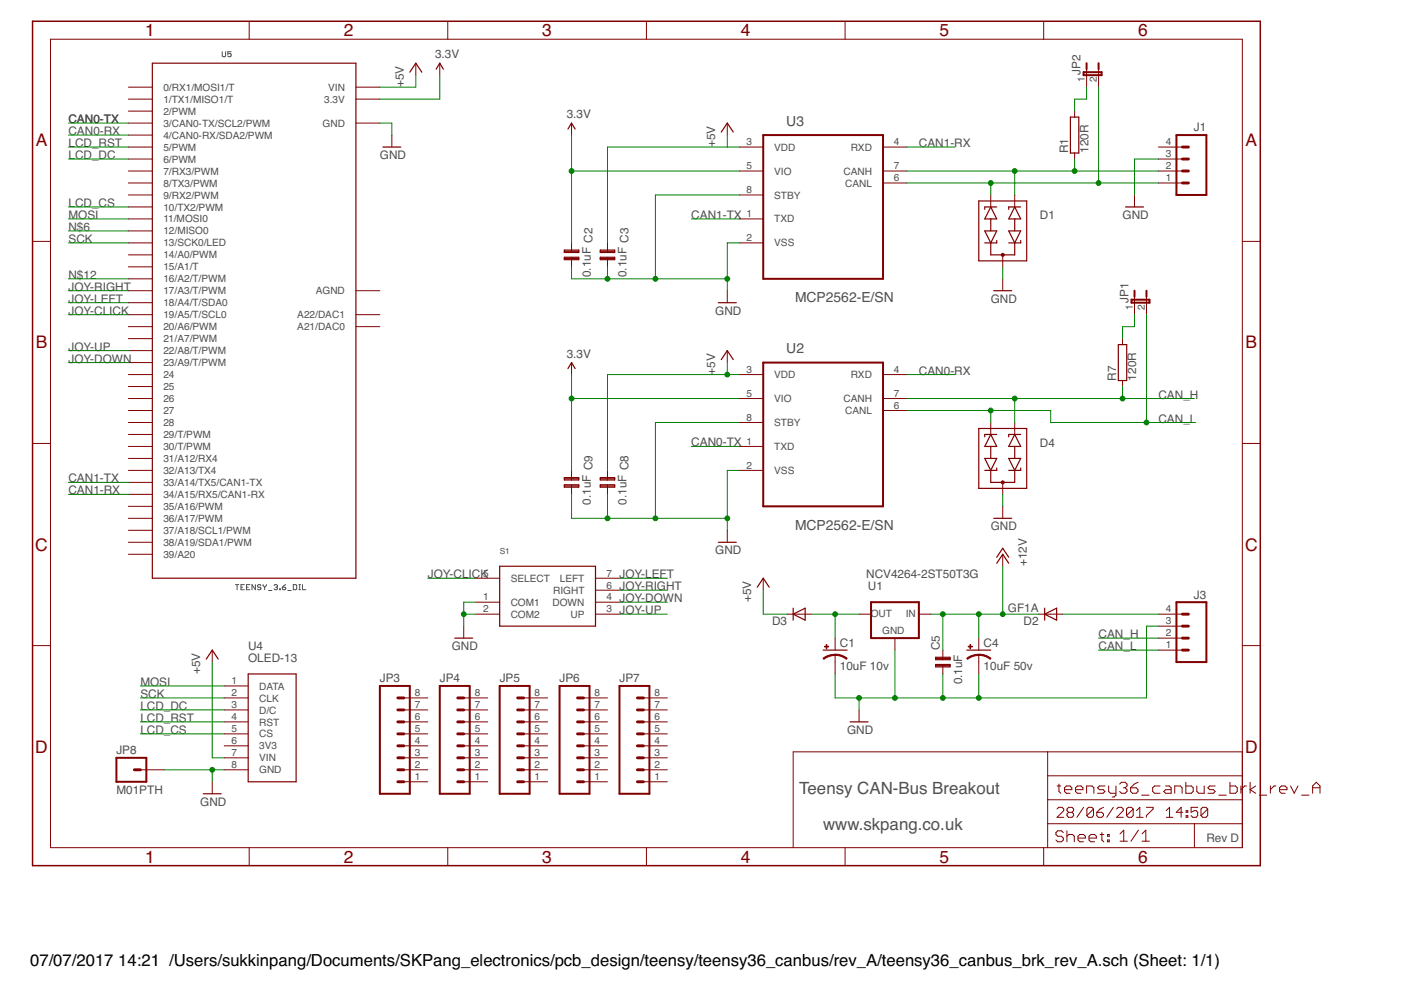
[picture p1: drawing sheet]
<svg xmlns="http://www.w3.org/2000/svg" width="297mm" height="210mm" viewBox="0 0 297 210" stroke-linecap="round" stroke-linejoin="round" font-family="sans-serif">
<g fill="none" stroke="#505050" stroke-width=".21">
<path d="M47.1 11v.9l.2 .1h.4l.1-.1v-.9M49 11h-.7v.5l.4-.2 .3 .2v.4l-.2 .1h-.3l-.2-.1M49.9 124h.7M50.3 124v1M51.1 124.5h.3M51.8 124h-.7v1h.7M52.3 124.5h.3M53 124h-.7v1h.7M54.1 124v1l-.7-1v1M55.3 124.1l-.2-.1h-.3l-.2 .3 .2 .2h.3l.2 .4-.2 .1-.5-.1M55.8 124l.3 .5M56.1 124.5v.5"/>
<path d="M56.5 124l-.4 .5M56.9 125.2h.7M58.1 124.1l.2-.1h.3l.2 .1-.2 .4M58.5 124.5h.1M58.6 124.5l.2 .2-.2 .3-.5-.1M59.3 124.9h.2v.1h-.2zM59.9 124.5h.5l.2 .4-.6 .1-.1-.1zM60.6 124l-.7 .5M61 125.2h.7M62.2 124h.5l.2 .1v.8l-.2 .1h-.5zM63.4 124h.3M63.4 125h.3"/>
<path d="M63.5 124v1M64.1 124v1h.8"/>
</g>
<g fill="none" stroke="#800000" stroke-width=".21">
<path d="M10.7 8.3h252.7v171.4h-252.7zM27.2 18.5h5.1M52.8 4.5v3.8M75.5 18.5h5M88.2 13.4v2.5M93.2 13.4v2.5M94.9 4.5v3.8M137.1 4.5v3.8M179.2 4.5v3.8M221.3 4.5v3.8M230.4 14.7v3.8M232.9 14.7v3.8"/>
<path d="M27.2 38.8h5.1M27.2 36.3h5.1M27.2 33.7h5.1M27.2 31.2h5.1M27.2 28.6h5.1M27.2 26.1h5.1M27.2 23.6h5.1M27.2 21h5.1M75.5 26.1h5M75.5 21h5M83.1 28.6v2.6M121.2 26.1v2.5"/>
<path d="M154.2 26.1v2.5M156.7 36.3h5.1M156.7 31.2h5.1M187.2 38.8h5.1M187.2 36.3h5.1M187.2 31.2h5.1M227.8 23.6v1.2M227.8 32.4v1.3M245.6 38.8h5.1M245.6 36.3h5.1M245.6 33.7h5.1M245.6 31.2h5.1"/>
<path d="M6.9 51.2h3.8M27.2 49h5.1M27.2 46.4h5.1M27.2 43.9h5.1M27.2 41.3h5.1M27.2 59.1h5.1M27.2 56.6h5.1M27.2 54h5.1M27.2 51.5h5.1M121.2 51.5v2M121.2 54.5v2.1M128.8 51.5v2"/>
<path d="M128.8 54.5v2.1M156.7 46.4h5.1M156.7 41.3h5.1M156.7 51.5h5.1M210.1 41.3v2.6M212.6 54v2.6M212.6 59.1v2.5M215.1 41.3v2.6M240.5 41.3v2.6M263.4 51.2h3.8M27.2 61.6h5.1M27.2 76.9h5.1"/>
<path d="M27.2 74.3h5.1M27.2 71.8h5.1M27.2 69.3h5.1M27.2 66.7h5.1M27.2 64.2h5.1M27.2 79.4h5.1M75.5 61.6h5M75.5 69.3h5M75.5 66.7h5M121.2 76.9v2.5M154.2 61.6v2.6M154.2 74.3v2.6"/>
<path d="M156.7 79.4h5.1M187.2 79.4h5.1M238 71.8v1.3M240.5 62.9v3.8M243.1 62.9v3.8M6.9 94h3.8M27.2 82h5.1M27.2 84.5h5.1M27.2 87h5.1M27.2 89.6h5.1M27.2 92.1h5.1M27.2 94.7h5.1"/>
<path d="M27.2 97.2h5.1M27.2 99.7h5.1M121.2 99.7v2.1M128.8 99.7v2.1M156.7 84.5h5.1M156.7 89.6h5.1M156.7 94.7h5.1M156.7 99.7h5.1M187.2 84.5h5.1M187.2 87h5.1M210.1 89.6v2.5M215.1 89.6v2.5"/>
<path d="M238 80.7v1.3M263.4 94h3.8M27.2 102.3h5.1M27.2 104.8h5.1M27.2 107.4h5.1M27.2 109.9h5.1M27.2 112.4h5.1M27.2 115h5.1M27.2 117.5h5.1M121.2 102.8v2M128.8 102.8v2M154.2 112.4v2.6"/>
<path d="M212.6 102.3v2.5M212.6 107.4v2.5M212.6 117.5v2.6M6.9 136.9h3.8M45 137.8v2.6M98.3 132.8v2.5M100.9 130.2h5M100.9 127.7h5M100.9 122.6h5M126.3 130.2h5M126.3 127.7h5M126.3 122.6h5"/>
<path d="M126.3 125.1h5M161.8 122.6v2.5M166.9 130.2h5.1M177.1 135.3v2.5M177.1 138.9v4M182.1 130.2h2.6M189.7 135.3v2.5M194.8 130.2h2.6M199.9 137.8v2.1M207.5 135.3v2.5M207.5 138.9v4M220.2 130.2h5.1"/>
<path d="M245.6 130.2h5.1M245.6 137.8h5.1M245.6 135.3h5.1M245.6 132.8h5.1M263.4 136.9h3.8M47.5 145.4h5.1M47.5 148h5.1M47.5 150.5h5.1M47.5 153.1h5.1M47.5 155.6h5.1M47.5 158.1h5.1M85.6 148h5.1"/>
<path d="M85.6 150.5h5.1M85.6 153.1h5.1M85.6 155.6h5.1M85.6 158.1h5.1M98.3 148h5.1M98.3 150.5h5.1M98.3 153.1h5.1M98.3 155.6h5.1M98.3 158.1h5.1M111 148h5.1M111 150.5h5.1M111 153.1h5.1"/>
<path d="M111 155.6h5.1M111 158.1h5.1M123.7 148h5.1M123.7 150.5h5.1M123.7 153.1h5.1M123.7 155.6h5.1M123.7 158.1h5.1M136.4 148h5.1M136.4 150.5h5.1M136.4 153.1h5.1M136.4 155.6h5.1M136.4 158.1h5.1"/>
<path d="M182.1 150.5v2.6M199.9 140.9v2M222.1 159.4v20.3M263.4 159.4h-95.2v20.3M29.8 163.2h5M45 165.8v2.5M47.5 160.7h5.1M47.5 163.2h5.1M52.8 179.7v3.8M85.6 160.7h5.1M85.6 163.2h5.1M85.6 165.8h5.1"/>
<path d="M94.9 179.7v3.8M98.3 160.7h5.1M98.3 163.2h5.1M98.3 165.8h5.1M111 160.7h5.1M111 163.2h5.1M111 165.8h5.1M123.7 160.7h5.1M123.7 163.2h5.1M123.7 165.8h5.1M136.4 160.7h5.1M136.4 163.2h5.1"/>
<path d="M136.4 165.8h5.1M137.1 179.7v3.8M179.2 179.7v3.8M221.3 179.7v3.8M222.1 174.6h41.3M222.1 169.6h41.3M222.1 164.5h41.3M224.1 171.5l.4-.3h.7l.3 .3v.4l-1.4 1.4h1.4M224.1 166.6h.8M224.5 166.2v1.6l.4 .4M225.4 176.5l-.4-.4h-.7l-.4 .4v.4l.4 .4h.7l.4 .4v.4l-.4 .4h-.7l-.4-.4M225.7 167.4h1.5v-.4l-.3-.4h-.8l-.4 .4v.8l.4 .4h.8"/>
<path d="M226.2 176.1v2.4M226.2 177.3l.4-.4h.8l.4 .4v1.2M226.6 172.2l-.4 .4v.3l.4 .4h.7l.3-.4v-.3l-.3-.4M226.6 172.2l-.4-.3v-.4l.4-.3h.7l.3 .3v.4l-.3 .3M226.6 172.2h.7M228 167.4h1.6v-.4l-.4-.4h-.8l-.4 .4v.8l.4 .4h.8M228.6 177.7h1.5v-.4l-.4-.4h-.8l-.3 .4v.8l.3 .4h.8M229.7 171.2l-1.4 2.1M230.4 168.2v-1.6h1.1l.4 .4v1.2M230.9 177.7h1.6v-.4l-.4-.4h-.8l-.4 .4v.8l.4 .4h.8M231.8 171.5v1.4l-.3 .4h-.7l-.4-.4M231.8 171.5l-.3-.3h-.7l-.4 .3v1.4"/>
<path d="M231.8 171.5l-1.4 1.4M232.5 172.2h1.1l.4 .4v.3l-.4 .4h-.7l-.4-.4zM233.2 176.9h.8M233.6 176.5v1.6l.4 .4M234 171.2l-.8 .3-.7 .7M234.3 166.6h-1.2l-.4 .4 .4 .4h.8l.4 .4-.4 .4h-1.2M234.8 176.9h.4v.4h-.4zM234.8 178.1h.4v.4h-.4zM235.1 166.6v1.2l.3 .4h1.2M236.1 171.2l-1.4 2.1M236.6 166.6v2l-.4 .4h-.4M236.7 171.5l.4-.3h.7l.3 .3v.4l-1.4 1.4h1.4"/>
<path d="M237.4 166.2l.4-.3h.7l.5 .3v.4l-.5 .4M237.5 176.8l.8-.8v2.4M237.5 178.4h1.5M238.2 167h.3M238.5 167l.5 .4v.4l-.5 .4h-.7l-.4-.4M239.7 167h1.2l.4 .4v.4l-.4 .4h-.8l-.4-.4zM240.3 171.5v1.4l-.4 .4h-.7l-.4-.4M240.3 171.5l-.4-.3h-.7l-.4 .3v1.4M240.3 171.5l-1.5 1.4M241 173.3h1.4M241 171.9l.7-.7v2.1M241.3 165.9l-.8 .3-.8 .8"/>
<path d="M241.4 176l-1.6 2.4M242.1 168.6h1.5M242.1 178.4h1.6M242.1 176.8l.8-.8v2.4M243.1 171.2h1.4v.3l-1.4 1.4v.4M246 166.6h-1.2l-.4 .4v.8l.4 .4h1.2M247.1 166.6h.8l.4 .4v1.2h-1.2l-.4-.4 .4-.4h1.2M247.3 173.3h1.4M247.3 171.9l.7-.7v2.1M249.1 168.2v-1.6h1.2l.3 .4v1.2M250.8 172.2h-1.4l1-1v2.1M251.4 165.9v2.3h1.2l.4-.4v-.8l-.4-.4h-1.2"/>
<path d="M251.5 172.9h.3v.4h-.3zM251.5 171.9h.3v.3h-.3zM253.2 174.6v5.1M253.7 166.6v1.2l.4 .4h1.2v-1.6M253.9 171.2h-1.4v1l.7-.3h.4l.3 .3v.7l-.3 .4h-.7l-.4-.4M256.1 171.5v1.4l-.4 .4h-.7l-.4-.4M256.1 171.5l-.4-.3h-.7l-.4 .3v1.4M256.1 171.5l-1.5 1.4M257.6 166.6h-1.1l-.4 .4 .4 .4h.8l.3 .4-.3 .4h-1.2M258.4 168.6h1.6M260.8 165.9v2.3h1.1l.4-.4v-.8l-.4-.4h-1.1M263.1 166.6v1.6"/>
<path d="M264.3 166.6h-.4l-.8 .8M265 165.9v2.3M266.2 166.6l-1.2 .8 1.2 .8M267 168.6h1.6M269.3 166.6v1.6M270.5 166.6h-.4l-.8 .8M271.3 167.4h1.6v-.4l-.4-.4h-.8l-.4 .4v.8l.4 .4h.8M273.6 166.6l.8 1.6 .8-1.6M276 168.6h1.5M278.3 167h1.6M278.3 168.2v-1.6l.8-.7 .8 .7v1.6"/>
</g>
<path d="M6.9 4.5h260.3v179h-260.3z" fill="none" stroke="#800000" stroke-width=".32"/>
<g fill="none" stroke="#800000" stroke-width=".25">
<path d="M32.3 13.4h43.2v109.2h-43.2zM86.9 15.3l1.3-1.9 1.2 1.9M92.5 14.7l.7-1.3 .8 1.3M81.2 31.2h3.8M120.4 27.4l.8-1.3 .7 1.3M152.9 28l1.3-1.9 1.3 1.9M226.9 24.8h1.8v7.6h-1.8zM119.7 54.5h3v.6h-3zM119.7 53h3v.5h-3zM119.7 54.8h3M119.7 53.3h3M127.3 53h3v.5h-3z"/>
<path d="M127.3 54.5h3v.6h-3zM127.3 54.8h3M127.3 53.3h3M207.5 42.6h10.2v12.7h-10.2zM208.8 49h2.5l-1.2 2.5zM210.1 43.9l1.2 2.5h-2.5zM210.1 46.4v2.6M210.1 51.5v2.5h5v-2.5M211.3 43.9h-2.5v.5M211.3 51v.5h-2.5M213.9 49h2.5l-1.3 2.5zM215.1 43.9l1.3 2.5h-2.5z"/>
<path d="M215.1 46.4v2.6M216.4 43.9h-2.5v.5M216.4 51v.5h-2.5M238.6 43.9h3.8M120.4 78.1l.8-1.2 .7 1.2M152.3 64.2h3.8M152.9 76.2l1.3-1.9 1.3 1.9M210.7 61.6h3.8M237.1 73.1h1.8v7.6h-1.8zM207.5 90.8h10.2v12.7h-10.2zM208.8 97.2h2.5l-1.2 2.5zM210.1 94.7v2.5"/>
<path d="M210.1 99.7v2.6h5v-2.6M210.1 92.1l1.2 2.6h-2.5zM211.3 92.1h-2.5v.5M211.3 99.2v.5h-2.5M213.9 97.2h2.5l-1.3 2.5zM215.1 94.7v2.5M215.1 92.1l1.3 2.6h-2.5zM216.4 92.1h-2.5v.5M216.4 99.2v.5h-2.5M119.7 102.8h3v.5h-3zM119.7 101.3h3v.5h-3zM119.7 103h3"/>
<path d="M119.7 101.5h3M127.3 102.8h3v.5h-3zM127.3 101.3h3v.5h-3zM127.3 103h3M127.3 101.5h3M152.3 115h3.8M210.7 109.9h3.8M211.3 119.4l1.3-1.9 1.3 1.9M211.3 118.2l1.3-2 1.3 2M43.7 139.7l1.3-1.9 1.3 1.9M96.4 135.3h3.8M105.9 120.1h20.4v12.7h-20.4z"/>
<path d="M160.5 124.5l1.3-1.9 1.3 1.9M168.2 130.2l2.5-1.3v2.6zM168.2 128.9v2.6M174.5 137.8h5.1M198.4 139.4h3v.5h-3zM198.4 139.6h3M205 137.8h5.1M221.5 130.2l2.5-1.3v2.6zM221.5 128.9v2.6M52.6 142.9h10.2v22.9h-10.2zM180.2 153.1h3.8M198.4 140.9h3v.5h-3z"/>
<path d="M198.4 141.1h3M43.1 168.3h3.8"/>
</g>
<g fill="none" stroke="#800000" stroke-width=".42">
<path d="M229.7 15.3h3.9v.6h-3.9zM230.4 13.4v1.3M232.9 13.4v1.3M161.8 28.6h25.4v30.5h-25.4zM249.4 28.6h6.4v12.7h-6.4zM161.8 76.9h25.4v30.5h-25.4zM239.9 63.5h3.8v.7h-3.8zM240.5 61.6v1.3M243.1 61.6v1.3M184.7 127.7h10.1v7.6h-10.1zM249.4 127.7h6.4v12.7h-6.4zM80.5 145.4h6.4v22.9h-6.4z"/>
<path d="M93.2 145.4h6.4v22.9h-6.4zM105.9 145.4h6.4v22.9h-6.4zM118.6 145.4h6.4v22.9h-6.4zM131.3 145.4h6.4v22.9h-6.4zM24.7 160.7h6.3v5.1h-6.3z"/>
</g>
<g fill="#800000" stroke="#800000" stroke-width=".21">
<path d="M177.1 138.7l1.3 .2 1.2 .7-.1 .2-1.4-.7-1-.1z" fill-rule="evenodd"/>
<path d="M174.5 139.6l1.2-.7 1.4-.2v.3l-1.1 .1-1.3 .7z" fill-rule="evenodd"/>
<path d="M207.5 138.7l1.4 .2 1.2 .7-.2 .2-1.3-.7-1.1-.1z" fill-rule="evenodd"/>
<path d="M205 139.6l1.2-.7 1.3-.2v.3l-1 .1-1.4 .7z" fill-rule="evenodd"/>
<circle cx="212.6" cy="54" r=".33"/>
<circle cx="212.6" cy="102.3" r=".33"/>
</g>
<g fill="#800000" stroke="#800000" stroke-width=".21">
<path d="M174.8 137h.9v.2h-.9z"/>
<path d="M175.2 136.7h.1v.8h-.1z"/>
<path d="M205.3 137h.9v.2h-.9z"/>
<path d="M205.7 136.7h.1v.8h-.1z"/>
</g>
<g fill="none" stroke="#800000" stroke-width=".61">
<path d="M250.7 33.7h1.3M250.7 36.3h1.3M250.7 38.8h1.3M250.7 31.2h1.3M250.7 132.8h1.3M250.7 135.3h1.3M250.7 137.8h1.3M250.7 130.2h1.3M84.3 155.6h1.3M84.3 158.1h1.3M84.3 153.1h1.3M84.3 150.5h1.3"/>
<path d="M84.3 148h1.3M97 155.6h1.3M97 158.1h1.3M97 153.1h1.3M97 150.5h1.3M97 148h1.3M109.7 155.6h1.3M109.7 158.1h1.3M109.7 153.1h1.3M109.7 150.5h1.3M109.7 148h1.3M122.4 155.6h1.3"/>
<path d="M122.4 158.1h1.3M122.4 153.1h1.3M122.4 150.5h1.3M122.4 148h1.3M135.1 155.6h1.3M135.1 158.1h1.3M135.1 153.1h1.3M135.1 150.5h1.3M135.1 148h1.3M28.5 163.2h1.3M84.3 160.7h1.3M84.3 163.2h1.3"/>
<path d="M84.3 165.8h1.3M97 160.7h1.3M97 163.2h1.3M97 165.8h1.3M109.7 160.7h1.3M109.7 163.2h1.3M109.7 165.8h1.3M122.4 160.7h1.3M122.4 163.2h1.3M122.4 165.8h1.3M135.1 160.7h1.3M135.1 163.2h1.3"/>
<path d="M135.1 165.8h1.3"/>
</g>
<g fill="none" stroke="#008000" stroke-width=".21">
<path d="M88.2 15.9v2.6h-7.7M93.2 15.9v5.1h-12.7M230.4 18.5v2.5h-2.6v2.6M232.9 18.5v20.3M14.5 33.7h12.7M14.5 26.1h12.7M14.5 31.2h12.7M14.5 28.6h12.7M80.5 26.1h2.6v2.5M121.2 28.6v22.9M121.2 36.3h35.5M154.2 28.6v2.6"/>
<path d="M156.7 31.2h-27.9v20.3M192.3 31.2h10.1M192.3 38.8h53.3M192.3 36.3h53.3M210.1 38.8v2.5M215.1 36.3v5M227.8 33.7v2.6M245.6 33.7h-5.1v7.6M14.5 51.5h12.7M14.5 59.1h12.7M14.5 46.4h12.7M14.5 43.9h12.7"/>
<path d="M14.5 49h12.7M121.2 56.6v2.5h33M128.8 56.6v2.5M146.6 46.4h10.1M156.7 51.5h-2.5v10.1M156.7 41.3h-17.7v17.8M212.6 56.6v2.5M14.5 74.3h12.7M14.5 64.2h12.7M14.5 76.9h12.7M14.5 66.7h12.7M14.5 61.6h12.7"/>
<path d="M121.2 79.4v20.3M154.2 76.9v2.5M156.7 79.4h-27.9v20.3M192.3 79.4h10.1M240.5 66.7v2.6h-2.5v2.5M243.1 66.7v22.9M121.2 84.5h35.5M146.6 94.7h10.1M156.7 99.7h-2.5v12.7M156.7 89.6h-17.7v20.3M192.3 87h30.5v2.6h30.4M192.3 84.5h60.9"/>
<path d="M210.1 87v2.6M215.1 84.5v5.1M238 82v2.5M14.5 104.8h12.7M14.5 102.3h12.7M121.2 104.8v5.1h33M128.8 104.8v5.1M212.6 104.8v2.6M90.7 122.6h10.2M98.3 130.2h2.6M100.9 127.7h-2.6v5.1M131.3 127.7h10.2"/>
<path d="M131.3 130.2h10.2M131.3 122.6h10.2M131.3 125.1h10.2M161.8 125.1v5.1h5.1M172 130.2h10.1M177.1 130.2v5.1M189.7 137.8v10.2M197.4 130.2h22.8M199.9 130.2v7.6M207.5 130.2v5.1M212.6 120.1v10.1M225.3 130.2h20.3"/>
<path d="M232.9 135.3h12.7M232.9 137.8h12.7M245.6 132.8h-2.5v15.2h-66v-5.1M29.8 148h17.7M29.8 145.4h17.7M29.8 155.6h17.7M29.8 150.5h17.7M29.8 153.1h17.7M45 140.4v20.3h2.5M182.1 148v2.5M199.9 142.9v5.1M207.5 142.9v5.1"/>
<path d="M34.8 163.2h12.7M45 163.2v2.6"/>
</g>
<g fill="#008000" stroke="#008000" stroke-width=".21">
<circle cx="189.7" cy="148" r=".51"/>
<circle cx="207.5" cy="148" r=".51"/>
<circle cx="199.9" cy="148" r=".51"/>
<circle cx="182.1" cy="148" r=".51"/>
<circle cx="45" cy="163.2" r=".51"/>
<circle cx="128.8" cy="109.9" r=".51"/>
<circle cx="154.2" cy="109.9" r=".51"/>
<circle cx="139" cy="109.9" r=".51"/>
<circle cx="128.8" cy="59.1" r=".51"/>
<circle cx="154.2" cy="59.1" r=".51"/>
<circle cx="139" cy="59.1" r=".51"/>
<circle cx="98.3" cy="130.2" r=".51"/>
<circle cx="154.2" cy="79.4" r=".51"/>
<circle cx="212.6" cy="130.2" r=".51"/>
<circle cx="199.9" cy="130.2" r=".51"/>
<circle cx="207.5" cy="130.2" r=".51"/>
<circle cx="238" cy="84.5" r=".51"/>
<circle cx="215.1" cy="84.5" r=".51"/>
<circle cx="243.1" cy="89.6" r=".51"/>
<circle cx="210.1" cy="87" r=".51"/>
<circle cx="177.1" cy="130.2" r=".51"/>
<circle cx="232.9" cy="38.8" r=".51"/>
<circle cx="210.1" cy="38.8" r=".51"/>
<circle cx="227.8" cy="36.3" r=".51"/>
<circle cx="215.1" cy="36.3" r=".51"/>
<circle cx="121.2" cy="36.3" r=".51"/>
<circle cx="121.2" cy="84.5" r=".51"/>
</g>
<g font-size="3.7" fill="#800000">
<text x="30.8" y="7.7">1</text>
<text x="72.9" y="7.7">2</text>
<text x="115" y="7.7">3</text>
<text x="157.1" y="7.7">4</text>
<text x="199.2" y="7.7">5</text>
<text x="241.3" y="7.7">6</text>
<text x="7.6" y="31">A</text>
<text x="264.1" y="31">A</text>
<text x="7.6" y="73.9">B</text>
<text x="264.1" y="73.9">B</text>
<text x="7.5" y="116.7">C</text>
<text x="264" y="116.7">C</text>
<text x="7.5" y="159.6">D</text>
<text x="264" y="159.6">D</text>
<text x="30.8" y="182.9">1</text>
<text x="72.9" y="182.9">2</text>
<text x="115" y="182.9">3</text>
<text x="157.1" y="182.9">4</text>
<text x="199.2" y="182.9">5</text>
<text x="241.3" y="182.9">6</text>
</g>
<g font-size="3.6" fill="#505050">
<text x="169.4" y="168.3">Teensy CAN-Bus Breakout</text>
<text x="174.5" y="175.9">www.skpang.co.uk</text>
</g>
<g font-size="3.5">
<text x="6.4" y="204.7">07/07/2017</text>
<text x="25.1" y="204.7">14:21 /Users/sukkinpang/Documents/SKPang_electronics/pcb_design/teensy/teensy36_canbus/rev_A/teensy36_canbus_brk_rev_A.sch (Sheet: 1/1)</text>
</g>
<g font-size="2.9" fill="#505050">
<text x="166.7" y="26.7">U3</text>
<text x="168.6" y="64">MCP2562-E/SN</text>
<text x="166.7" y="74.9">U2</text>
<text x="168.6" y="112.3">MCP2562-E/SN</text>
</g>
<g font-size="2.5" fill="#505050">
<text x="92.2" y="12.4">3.3V</text>
<text x="229.1" y="15.9" transform="rotate(-90 229.1 15.9)">JP2</text>
<text x="85.6" y="18.5" transform="rotate(-90 85.6 18.5)">+5V</text>
<text x="14.5" y="28.6">CAN0-RX</text>
<text x="14.5" y="26.1">CAN0-TX</text>
<text x="120.2" y="25.1">3.3V</text>
<text x="253.1" y="27.9">J1</text>
<text x="14.5" y="33.7">LCD_DC</text>
<text x="14.5" y="31.2">LCD_RST</text>
<text x="80.5" y="33.7">GND</text>
<text x="151.7" y="31.2" transform="rotate(-90 151.7 31.2)">+5V</text>
<text x="194.8" y="31.2">CAN1-RX</text>
<text x="226.5" y="32.4" transform="rotate(-90 226.5 32.4)">R1</text>
<text x="230.8" y="32.4" transform="rotate(-90 230.8 32.4)">120R</text>
<text x="14.5" y="46.4">MOSI</text>
<text x="14.5" y="43.9">LCD_CS</text>
<text x="146.6" y="46.4">CAN1-TX</text>
<text x="220.5" y="46.4">D1</text>
<text x="238" y="46.4">GND</text>
<text x="14.5" y="51.5">SCK</text>
<text x="14.5" y="49">N$6</text>
<text x="14.5" y="59.1">N$12</text>
<text x="125.2" y="58.8" transform="rotate(-90 125.2 58.8)">0.1uF C2</text>
<text x="132.9" y="58.8" transform="rotate(-90 132.9 58.8)">0.1uF C3</text>
<text x="14.5" y="64.2">JOY-LEFT</text>
<text x="14.5" y="61.6">JOY-RIGHT</text>
<text x="210.1" y="64.2">GND</text>
<text x="239.3" y="64.2" transform="rotate(-90 239.3 64.2)">JP1</text>
<text x="14.5" y="66.7">JOY-CLICK</text>
<text x="151.7" y="66.7">GND</text>
<text x="14.5" y="74.3">JOY-UP</text>
<text x="14.5" y="76.9">JOY-DOWN</text>
<text x="120.2" y="75.9">3.3V</text>
<text x="151.7" y="79.4" transform="rotate(-90 151.7 79.4)">+5V</text>
<text x="194.8" y="79.4">CAN0-RX</text>
<text x="236.6" y="80.7" transform="rotate(-90 236.6 80.7)">R7</text>
<text x="240.9" y="80.7" transform="rotate(-90 240.9 80.7)">120R</text>
<text x="245.6" y="84.5">CAN_H</text>
<text x="245.6" y="89.6">CAN_L</text>
<text x="146.6" y="94.7">CAN0-TX</text>
<text x="220.5" y="94.7">D4</text>
<text x="14.5" y="104.8">CAN1-RX</text>
<text x="14.5" y="102.3">CAN1-TX</text>
<text x="125.2" y="107" transform="rotate(-90 125.2 107)">0.1uF C9</text>
<text x="132.9" y="107" transform="rotate(-90 132.9 107)">0.1uF C8</text>
<text x="210.1" y="112.4">GND</text>
<text x="151.7" y="117.5">GND</text>
<text x="90.7" y="122.6">JOY-CLICK</text>
<text x="131.3" y="122.6">JOY-LEFT</text>
<text x="131.3" y="125.1">JOY-RIGHT</text>
<text x="183.6" y="122.6">NCV4264-2ST50T3G</text>
<text x="184" y="125.1">U1</text>
<text x="217.7" y="120.1" transform="rotate(-90 217.7 120.1)">+12V</text>
<text x="131.3" y="130.2">JOY-UP</text>
<text x="131.3" y="127.7">JOY-DOWN</text>
<text x="159.3" y="127.7" transform="rotate(-90 159.3 127.7)">+5V</text>
<text x="213.7" y="129.7">GF1A</text>
<text x="253.1" y="126.9">J3</text>
<text x="52.6" y="137.8">U4</text>
<text x="95.8" y="137.8">GND</text>
<text x="163.7" y="132.5">D3</text>
<text x="178.1" y="137.2">C1</text>
<text x="199.3" y="137.8" transform="rotate(-90 199.3 137.8)">C5</text>
<text x="208.5" y="137.2">C4</text>
<text x="217" y="132.5">D2</text>
<text x="232.9" y="135.3">CAN_H</text>
<text x="232.9" y="137.8">CAN_L</text>
<text x="42.5" y="142.9" transform="rotate(-90 42.5 142.9)">+5V</text>
<text x="52.6" y="140.4">OLED-13</text>
<text x="178.1" y="142">10uF 10v</text>
<text x="208.5" y="142">10uF 50v</text>
<text x="29.8" y="145.4">MOSI</text>
<text x="29.8" y="148">SCK</text>
<text x="80.5" y="144.7">JP3</text>
<text x="93.2" y="144.7">JP4</text>
<text x="105.9" y="144.7">JP5</text>
<text x="118.6" y="144.7">JP6</text>
<text x="131.3" y="144.7">JP7</text>
<text x="204" y="145.1" transform="rotate(-90 204 145.1)">0.1uF</text>
<text x="29.8" y="155.6">LCD_CS</text>
<text x="29.8" y="150.5">LCD_DC</text>
<text x="29.8" y="153.1">LCD_RST</text>
<text x="179.6" y="155.6">GND</text>
<text x="24.7" y="159.9">JP8</text>
<text x="24.7" y="168.3">M01PTH</text>
<text x="42.5" y="170.8">GND</text>
<text x="255.8" y="178.5">Rev D</text>
</g>
<g font-size="2.1" fill="#505050">
<text x="230" y="17.5" transform="rotate(-90 230 17.5)">1</text>
<text x="232.6" y="17.5" transform="rotate(-90 232.6 17.5)">2</text>
<text x="34.6" y="21.8">1/TX1/MISO1/T</text>
<text x="34.6" y="19.2">0/RX1/MOSI1/T</text>
<text x="68.7" y="21.8">3.3V</text>
<text x="69.6" y="19.2">VIN</text>
<text x="34.6" y="29.4">4/CAN0-RX/SDA2/PWM</text>
<text x="34.6" y="26.9">3/CAN0-TX/SCL2/PWM</text>
<text x="34.6" y="24.3">2/PWM</text>
<text x="68.4" y="26.9">GND</text>
<text x="34.6" y="34.5">6/PWM</text>
<text x="34.6" y="31.9">5/PWM</text>
<text x="158.3" y="30.8">3</text>
<text x="158.3" y="35.9">5</text>
<text x="164.1" y="31.9">VDD</text>
<text x="180.4" y="31.9">RXD</text>
<text x="189.5" y="35.9">7</text>
<text x="189.5" y="30.8">4</text>
<text x="247.2" y="35.9">2</text>
<text x="247.2" y="33.4">3</text>
<text x="247.2" y="30.8">4</text>
<text x="34.6" y="39.6">8/TX3/PWM</text>
<text x="34.6" y="37">7/RX3/PWM</text>
<text x="158.3" y="41">8</text>
<text x="164.1" y="37">VIO</text>
<text x="178.8" y="37">CANH</text>
<text x="179.2" y="39.6">CANL</text>
<text x="189.5" y="38.4">6</text>
<text x="247.2" y="38.4">1</text>
<text x="34.6" y="47.2">11/MOSI0</text>
<text x="34.6" y="44.6">10/TX2/PWM</text>
<text x="34.6" y="42.1">9/RX2/PWM</text>
<text x="158.3" y="46.1">1</text>
<text x="164.1" y="42.1">STBY</text>
<text x="164.1" y="47.2">TXD</text>
<text x="34.6" y="49.7">12/MISO0</text>
<text x="34.6" y="52.3">13/SCK0/LED</text>
<text x="158.3" y="51.1">2</text>
<text x="164.1" y="52.3">VSS</text>
<text x="34.6" y="59.9">16/A2/T/PWM</text>
<text x="34.6" y="57.3">15/A1/T</text>
<text x="34.6" y="54.8">14/A0/PWM</text>
<text x="34.6" y="64.9">18/A4/T/SDA0</text>
<text x="34.6" y="62.4">17/A3/T/PWM</text>
<text x="67" y="62.4">AGND</text>
<text x="240.2" y="65.7" transform="rotate(-90 240.2 65.7)">1</text>
<text x="242.7" y="65.7" transform="rotate(-90 242.7 65.7)">2</text>
<text x="34.6" y="70">20/A6/PWM</text>
<text x="34.6" y="67.5">19/A5/T/SCL0</text>
<text x="63" y="67.5">A22/DAC1</text>
<text x="63" y="70">A21/DAC0</text>
<text x="34.6" y="77.6">23/A9/T/PWM</text>
<text x="34.6" y="75.1">22/A8/T/PWM</text>
<text x="34.6" y="72.6">21/A7/PWM</text>
<text x="34.6" y="80.2">24</text>
<text x="34.6" y="82.7">25</text>
<text x="158.3" y="79.1">3</text>
<text x="164.1" y="80.2">VDD</text>
<text x="180.4" y="80.2">RXD</text>
<text x="189.5" y="79.1">4</text>
<text x="34.6" y="85.3">26</text>
<text x="34.6" y="87.8">27</text>
<text x="158.3" y="89.2">8</text>
<text x="158.3" y="84.1">5</text>
<text x="164.1" y="85.3">VIO</text>
<text x="178.8" y="85.3">CANH</text>
<text x="179.2" y="87.8">CANL</text>
<text x="189.5" y="86.7">6</text>
<text x="189.5" y="84.1">7</text>
<text x="34.6" y="90.3">28</text>
<text x="34.6" y="92.9">29/T/PWM</text>
<text x="34.6" y="95.4">30/T/PWM</text>
<text x="158.3" y="94.3">1</text>
<text x="164.1" y="90.3">STBY</text>
<text x="164.1" y="95.4">TXD</text>
<text x="34.6" y="98">31/A12/RX4</text>
<text x="34.6" y="100.5">32/A13/TX4</text>
<text x="158.3" y="99.4">2</text>
<text x="164.1" y="100.5">VSS</text>
<text x="34.6" y="103">33/A14/TX5/CAN1-TX</text>
<text x="34.6" y="105.6">34/A15/RX5/CAN1-RX</text>
<text x="34.6" y="108.1">35/A16/PWM</text>
<text x="34.6" y="110.7">36/A17/PWM</text>
<text x="34.6" y="113.2">37/A18/SCL1/PWM</text>
<text x="34.6" y="115.7">38/A19/SDA1/PWM</text>
<text x="34.6" y="118.3">39/A20</text>
<text x="102.4" y="122.2">5</text>
<text x="108.3" y="123.4">SELECT</text>
<text x="117.3" y="125.9">RIGHT</text>
<text x="118.7" y="123.4">LEFT</text>
<text x="128.6" y="124.8">6</text>
<text x="128.6" y="122.2">7</text>
<text x="102.4" y="129.9">2</text>
<text x="102.4" y="127.3">1</text>
<text x="108.3" y="131">COM2</text>
<text x="108.3" y="128.4">COM1</text>
<text x="117.1" y="128.4">DOWN</text>
<text x="121" y="131">UP</text>
<text x="128.6" y="129.9">3</text>
<text x="128.6" y="127.3">4</text>
<text x="184.6" y="130.8">OUT</text>
<text x="192.1" y="130.8">IN</text>
<text x="247.2" y="129.9">4</text>
<text x="187" y="134.5">GND</text>
<text x="247.2" y="137.5">1</text>
<text x="247.2" y="134.9">2</text>
<text x="247.2" y="132.4">3</text>
<text x="49.1" y="145.1">1</text>
<text x="49.1" y="147.6">2</text>
<text x="54.9" y="146.2">DATA</text>
<text x="54.9" y="148.7">CLK</text>
<text x="88" y="147.6">8</text>
<text x="100.7" y="147.6">8</text>
<text x="113.4" y="147.6">8</text>
<text x="126.1" y="147.6">8</text>
<text x="138.8" y="147.6">8</text>
<text x="49.1" y="150.2">3</text>
<text x="49.1" y="152.7">4</text>
<text x="49.1" y="155.2">5</text>
<text x="54.9" y="151.3">D/C</text>
<text x="54.9" y="153.8">RST</text>
<text x="88" y="155.2">5</text>
<text x="88" y="152.7">6</text>
<text x="88" y="150.2">7</text>
<text x="100.7" y="155.2">5</text>
<text x="100.7" y="152.7">6</text>
<text x="100.7" y="150.2">7</text>
<text x="113.4" y="155.2">5</text>
<text x="113.4" y="152.7">6</text>
<text x="113.4" y="150.2">7</text>
<text x="126.1" y="155.2">5</text>
<text x="126.1" y="152.7">6</text>
<text x="126.1" y="150.2">7</text>
<text x="138.8" y="155.2">5</text>
<text x="138.8" y="152.7">6</text>
<text x="138.8" y="150.2">7</text>
<text x="49.1" y="157.8">6</text>
<text x="49.1" y="160.3">7</text>
<text x="54.9" y="156.4">CS</text>
<text x="54.9" y="158.9">3V3</text>
<text x="54.9" y="161.4">VIN</text>
<text x="88" y="160.3">3</text>
<text x="88" y="157.8">4</text>
<text x="100.7" y="160.3">3</text>
<text x="100.7" y="157.8">4</text>
<text x="113.4" y="160.3">3</text>
<text x="113.4" y="157.8">4</text>
<text x="126.1" y="160.3">3</text>
<text x="126.1" y="157.8">4</text>
<text x="138.8" y="160.3">3</text>
<text x="138.8" y="157.8">4</text>
<text x="49.1" y="162.9">8</text>
<text x="54.9" y="164">GND</text>
<text x="88" y="165.4">1</text>
<text x="88" y="162.9">2</text>
<text x="100.7" y="165.4">1</text>
<text x="100.7" y="162.9">2</text>
<text x="113.4" y="165.4">1</text>
<text x="113.4" y="162.9">2</text>
<text x="126.1" y="165.4">1</text>
<text x="126.1" y="162.9">2</text>
<text x="138.8" y="165.4">1</text>
<text x="138.8" y="162.9">2</text>
</g>
<text font-size="1.8" fill="#505050" x="105.9" y="117.5">S1</text>
</svg>
